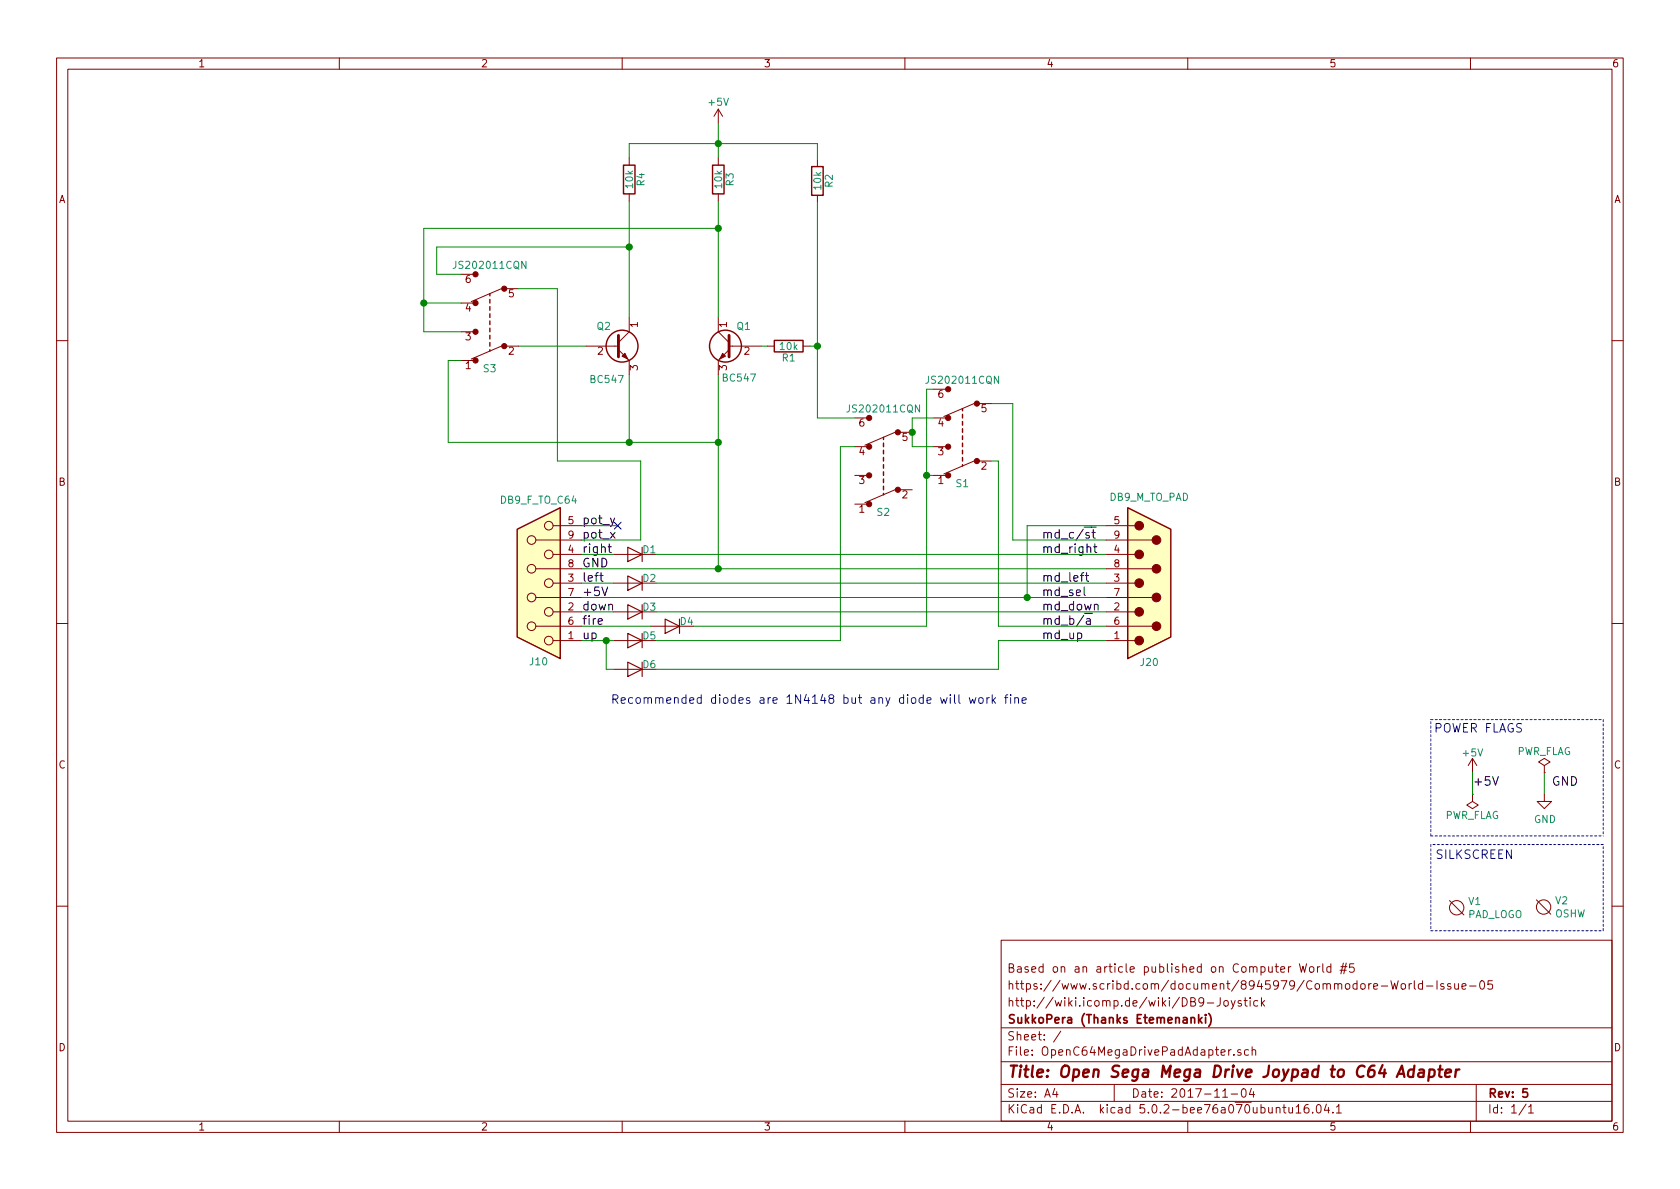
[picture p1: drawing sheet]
<svg xmlns="http://www.w3.org/2000/svg" width="297mm" height="210mm" viewBox="0 0 297 210" stroke-linecap="round" stroke-linejoin="round" font-family="sans-serif">
<g fill="none" stroke="#840000" stroke-width=".18">
<path d="M10 10.3h277v189.9h-277zM12 12.2h273v186.1h-273zM60 10.3v1.9M110 10.3v1.9M127 19.3l-.8 1.3M127 19.3v2.5M127 19.3l.8 1.3M160 10.3v1.9M210 10.3v1.9M260 10.3v1.9M111.3 27.9v1.3M111.3 34.3v1.3"/>
<path d="M127 27.9v1.3M127 34.3v1.3M144.5 28.2v1.3M144.5 34.5v1.3M81.5 58.7h2.6M81.5 53.6h2.6M81.5 48.5h2.6M88.6 51l-5.3 2.3M89.2 51h2.5M111.3 56.1v2.6l-2 1.9M127 56.1v2.6l1.9 1.9M10 60.2h2"/>
<path d="M81.5 63.7h2.6M88.6 61.2l-5.3 2.3M89.2 61.2h2.5M103.6 61.2h5.7M109.3 61.8l2 1.9v2.6M128.9 61.8l-1.9 1.9v2.6M128.9 61.2h5.7M135.6 61.2h1.3M142 61.2h1.3M151.1 79h2.6M151.1 73.9h2.6M158.2 76.4l-5.3 2.3"/>
<path d="M158.7 76.4h2.6M165.1 79h2.5M165.1 73.9h2.5M165.1 68.8h2.5M172.2 71.4l-5.3 2.3M172.7 71.4h2.6M285 60.2h2M94.7 95.5h8.2M97.8 98h5.1M97.8 93h5.1M108.5 98h5M151.1 84.1h2.6"/>
<path d="M151.1 89.1h2.6M158.2 86.6l-5.3 2.3M158.7 86.6h2.6M165.1 84.1h2.5M172.2 81.5l-5.3 2.3M172.7 81.5h2.6M195.6 98h5.1M195.6 93h5.1M195.6 95.5h8.1M10 110.3h2M94.7 110.7h8.2M94.7 100.6h8.2"/>
<path d="M94.7 105.7h8.2M97.8 113.3h5.1M97.8 108.2h5.1M97.8 103.1h5.1M108.5 113.3h5M108.5 108.2h5M108.5 103.1h5M108.5 118.4h5M115.1 110.7h5M195.6 113.3h5.1M195.6 108.2h5.1M195.6 103.1h5.1"/>
<path d="M195.6 110.7h8.1M195.6 100.6h8.1M195.6 105.7h8.1M285 110.3h2M260.3 134.1l-.7 1.3M260.3 134.1v2.5M260.3 134.1l.8 1.3M273 135.4l1.1-.7-1.1-.6-1 .6 1 .7v1.2M273 136.6h.1M256.3 159.3l2.5 2.5M260.3 140.5v1.2l1.1 .7-1.1 .6-1-.6 1-.7M260.3 140.5h.1"/>
<path d="M271.7 159.1l2.5 2.6M273 140.5v1.2h1.3l-1.3 1.3-1.2-1.3h1.2M10 160.2h2M177 166.3h108v32h-108zM213.5 177.4h1.1M215.7 176.4v1.1a.48 .48 0 0 1-.5 .4M216.5 177.1l.2-.2 .4 .2 .1 .5-.2 .2-.3 .1-.2-.1zM217.7 176.9l.3 1M218.4 176.9l-.5 1.4-.2 .1M219.5 177l-.4-.1-.2 .2v.3l.6 .1v.3h-.6M220 176.9h.5M220.2 176.4v1.3l.3 .2"/>
<path d="M221 176.4v.2M221 176.9v1M222.4 177l-.5-.1-.2 .3v.6l.2 .1 .5-.1M223 176.4v1.5M223.2 177.4l.4 .5M223.6 176.9l-.6 .6M227.8 170.9v1M228.2 170.9l-.3 .1-.1 .2M229.7 170.4l.4 1.5 .3-1 .3 1 .3-1.5M231.6 171.1l.2-.2 .4 .2v.7l-.2 .1-.4-.1zM232.9 170.9v1M233.4 170.9l-.5 .3"/>
<path d="M233.9 170.4v1.3l.2 .2M235.3 171l-.4-.1-.3 .3v.6l.3 .1h.4M235.3 170.4v1.5M236.9 171.6h1.1M237.1 170.9h1.1M237.5 170.3l-.4 1.9M238 170.3l-.4 1.9M239.4 170.4h-.7l-.1 .7 .2-.1 .5 .1 .1 .2v.5l-.3 .1-.5-.1M245.9 173.4l.4 1.5 .3-1 .3 1 .3-1.5M247.8 174.1l.2-.2 .4 .2v.7l-.2 .1-.4-.1zM249.1 173.9v1M249.6 173.9l-.3 .1-.2 .2"/>
<path d="M250.1 173.4v1.3l.2 .2M251.5 174l-.4-.1-.3 .3 .1 .6 .2 .1 .4-.1M251.5 173.4v1.5M252.2 174.4h1.2M254.1 173.4v1.5M255.3 174l-.4-.1-.2 .2 .1 .3 .5 .1v.3h-.6M256.5 174l-.4-.1-.2 .2 .1 .3 .5 .1v.3h-.6M257.2 173.9v.8a.39 .39 0 0 0 .7 .1M257.9 173.9v1M258.5 174.4l.7-.1-.1-.3-.4-.1-.2 .2 .1 .7h.5M259.8 174.4h1.2M261.8 173.5l.3-.1a.94 .94 0 0 1 0 1.5 .8 .8 0 0 1-.6-.6 .8 .8 0 0 1 .3-.8z"/>
<path d="M263.9 173.4h-.8v.7l.2-.1 .5 .1 .1 .2v.5l-.3 .1-.5-.1M285 160.2h2M60 198.3v1.9M110 198.3v1.9M160 198.3v1.9M177 194.8h108M177 191.8h108M177 187.8h108M177 181.8h108M186.5 192.5l-.4 1h1M186.8 193v1M187.6 182.3l-1.3 2"/>
<path d="M197 191.8v3M210 198.3v1.9M216.2 194h.8M217.2 185.6v1M217.7 185.6l-.5 .3M217.7 193.5h1.1M218.2 186.5v.1M219.4 185.7l-.4-.1-.2 .2 .1 .2 .5 .2v.3h-.6M219.6 192.7l.4-.2a.94 .94 0 0 1 0 1.5 .82 .82 0 0 1-.4-1.3zM220.8 185.7l-.5-.1-.3 .3 .1 .6 .2 .1 .5-.1M221.3 192.5l-.4 1h.9M221.4 185.7l.2-.1 .3 .1 .1 .9"/>
<path d="M221.4 185.1v1.5M221.6 193v1M226.8 195.8h.6M227 195.3v1.3l.4 .2M227.9 195.8v.9l.4 .1 .2-.1M228.5 195.8v1M229.2 195.8l.4-.5v1.5M229.2 196.8h.8M231.3 195.3a.62 .62 0 0 0-.7 .7l.1 .7 .2 .1 .5-.1v-.5l-.1-.2-.4-.1-.3 .3M232.1 196.7v.1M232.9 195.5l.3-.2a.94 .94 0 0 1 0 1.5l-.4-.3-.1-.6zM234.5 195.2l-.3 1.1h.9"/>
<path d="M234.9 195.8v1M235.7 196.7v.1M236.3 195.8l.4-.5v1.5M236.3 196.8h.9M260 198.3v1.9M261 191.8v6.5M269.8 195.2l-1.2 2M270.3 195.8l.4-.5v1.5M270.3 196.8h.8"/>
<circle cx="94" cy="95.5" r=".76"/>
<circle cx="97" cy="93" r=".76"/>
<circle cx="97" cy="98" r=".76"/>
<circle cx="94" cy="105.7" r=".76"/>
<circle cx="94" cy="110.7" r=".76"/>
<circle cx="94" cy="100.6" r=".76"/>
<circle cx="97" cy="103.1" r=".76"/>
<circle cx="97" cy="113.3" r=".76"/>
<circle cx="97" cy="108.2" r=".76"/>
<circle cx="257.6" cy="160.5" r="1.27"/>
<circle cx="272.9" cy="160.4" r="1.27"/>
</g>
<path d="M211.9 179.4v1.5M212.5 179.9l-.6 .6M213.2 179.4v.2M213.2 179.9v1M213.7 179.2a1.71 1.71 0 0 1 0 2.3M210.6 180.1l.2-.2 .4 .1v.9M212.1 180.4l.4 .5M270 192.5h-.7l-.1 .7 .3-.1 .5 .1 .1 .2-.1 .5-.2 .1-.6-.1" fill="none" stroke="#840000" stroke-width=".3"/>
<path d="M247 190.4l.9-2 .4 2M250 189.2a.68 .68 0 0 0-1 .3l-.1 .6 .2 .2 .2 .1 .6-.1M250.1 188.4l-.3 2M251 189.2h.7v1.2M251.8 189.6l-.7 .1a.4 .4 0 0 0-.4 .3 .4 .4 0 0 0 .3 .4l.7-.1M252.8 189.2a.68 .68 0 0 1 .8 .1v.8a.66 .66 0 0 1-1 .2M252.8 189.1l-.3 2M254.3 189.1h.8M254.7 188.4l-.2 1.8v.1l.4 .1M255.5 189.8l1-.2v-.4h-.8l-.2 1 .3 .2 .5-.1M257.5 189.1l-.2 1.3M258 189.1a.55 .55 0 0 0-.6 .4" fill="none" stroke="#840000" stroke-width=".41"/>
<path d="M111 96.8l2.5 1.2-2.5 1.3zM113.5 96.8v2.5M111 112l2.5 1.3-2.5 1.2zM111 106.9l2.5 1.3-2.5 1.3zM111 101.8l2.5 1.3-2.5 1.3zM111 117.1l2.5 1.3-2.5 1.2zM113.5 101.8v2.6M113.5 106.9v2.6M113.5 112v2.5M113.5 117.1v2.5M117.6 109.5l2.5 1.2-2.5 1.3zM120.1 109.5v2.5" fill="none" stroke="#840000" stroke-width=".2"/>
<g fill="none" stroke="#000" stroke-width=".18">
<path d="M107.5 96.7h.6M107.7 96.2v1.3l.4 .2M191.7 93.2h2.1M192.6 94.2a.37 .37 0 0 0-.6 .2v.2l.6 .3-.2 .3-.4-.1M193.1 94.2h.5M193.3 93.6v1.3l.3 .3M193.4 96.7h.5M193.6 96.2v1.3l.3 .2M105.8 109.9l.7-.2-.1-.2-.4-.1-.2 .2v.7h.6M106 101.8h.6M106.3 101.3v1.3l.3 .2M106.4 103.8l.5 1.5 .5-1.5"/>
<path d="M191.7 103.8v1.3l.2 .2M191.9 101.8h.6M192.1 101.3v1.3l.4 .2M192.1 109.5h.6l.1 .9M192.8 109.7l-.5 .1a.3 .3 0 0 0-.3 .3 .3 .3 0 0 0 .3 .3l.5-.1M193.5 107l.1-.1a.37 .37 0 0 1 .6 .2v.8M263.9 137.3l.5 1.6 .5-1.6"/>
</g>
<g fill="#ffffc2" stroke="#ffffc2" stroke-width=".18">
<path d="M91.4 93.6l7.7-3.8v26.7l-7.7-3.9z"/>
<path d="M199.4 89.8l7.6 3.8v19l-7.6 3.9z"/>
</g>
<g fill="none" stroke="#840000" stroke-width=".25">
<path d="M110.2 29.2h2.1v5.1h-2.1zM126 29.2h2v5.1h-2zM143.5 29.5h2v5h-2zM86.6 51.9v.4M86.6 53v.6M86.6 54.2v.7M86.6 55.5v.6M86.6 56.8v.6M86.6 58v.7M86.6 59.3v.6M86.6 60.6v.6M86.6 61.8v.3"/>
<path d="M136.9 60.2h5.1v2h-5.1zM156.2 77.3v.4M156.2 78.4v.6M156.2 79.6v.7M170.2 72.3v.3M170.2 73.3v.6M170.2 74.5v.7M170.2 75.8v.6M170.2 77.1v.6M170.2 78.4v.6M170.2 79.6v.7M91.4 93.6l7.7-3.8v26.7l-7.7-3.9z"/>
<path d="M156.2 80.9v.6M156.2 82.2v.6M156.2 83.4v.7M156.2 84.7v.6M156.2 86v.6M156.2 87.2v.3M170.2 80.9v.6M170.2 82.2v.2M199.4 89.8l7.6 3.8v19l-7.6 3.9z"/>
<circle cx="110" cy="61.2" r="2.82"/>
<circle cx="128.3" cy="61.2" r="2.82"/>
</g>
<g fill="#840000" stroke="#840000" stroke-width=".18">
<path d="M127.8 62.5l.5 .5-1 .5z"/>
<path d="M110.5 62.5l.5 1-1-.5z"/>
<circle cx="201.4" cy="113.3" r=".76"/>
<circle cx="201.4" cy="108.2" r=".76"/>
<circle cx="201.4" cy="103.1" r=".76"/>
<circle cx="201.4" cy="98" r=".76"/>
<circle cx="201.4" cy="93" r=".76"/>
<circle cx="204.5" cy="110.7" r=".76"/>
<circle cx="204.5" cy="105.7" r=".76"/>
<circle cx="204.5" cy="100.6" r=".76"/>
<circle cx="204.5" cy="95.5" r=".76"/>
<circle cx="172.7" cy="71.4" r=".46"/>
<circle cx="172.7" cy="81.5" r=".46"/>
<circle cx="167.6" cy="68.8" r=".46"/>
<circle cx="167.6" cy="73.9" r=".46"/>
<circle cx="167.6" cy="79" r=".46"/>
<circle cx="167.6" cy="84.1" r=".46"/>
<circle cx="158.7" cy="76.4" r=".46"/>
<circle cx="158.7" cy="86.6" r=".46"/>
<circle cx="153.7" cy="73.9" r=".46"/>
<circle cx="153.7" cy="79" r=".46"/>
<circle cx="153.7" cy="84.1" r=".46"/>
<circle cx="153.7" cy="89.1" r=".46"/>
<circle cx="89.2" cy="51" r=".46"/>
<circle cx="89.2" cy="61.2" r=".46"/>
<circle cx="84.1" cy="48.5" r=".46"/>
<circle cx="84.1" cy="53.6" r=".46"/>
<circle cx="84.1" cy="58.7" r=".46"/>
<circle cx="84.1" cy="63.7" r=".46"/>
</g>
<g fill="none" stroke="#0000c2" stroke-width=".18">
<path d="M168 122.9v.1M168 123.4v1M168.8 122.9v1.2l.2 .3M169.5 122.9v1.2l.3 .3M171.4 123.4l.3 1 .3-.8 .2 .8 .3-1M173.1 123.5l.2-.1 .5 .1v.6l-.1 .2-.4 .1-.2-.2zM174.5 123.4v1M174.9 123.4h-.3l-.1 .2M175.4 122.9v1.5M175.6 123.8l.4 .6M176 123.4l-.6 .5M177.6 123.4h.6"/>
<path d="M178.2 122.9l-.4 .2v1.3M178.7 122.9v.1M178.7 123.4v1M179.4 123.5l.2-.1h.4l.1 1M179.4 123.4v1M180.7 123.9l.8-.2-.1-.3h-.5l-.2 .2 .1 .7h.6"/>
</g>
<path d="M109.3 59.3v3.8M128.9 59.3v3.8" fill="none" stroke="#840000" stroke-width=".51"/>
<g fill="none" stroke="#008400" stroke-width=".18">
<path d="M111.3 27.9v-2.5h33.2v2.8M111.3 35.6v20.5M127 21.8v6.1M127 35.6v20.5M144.5 35.8v38.1h6.6M74.9 53.6h6.6M91.7 51h6.9v30.5h14.7v14h-10.4M111.3 43.7h-34.1v4.8h4.3M127 40.4h-52.1v18.3h6.6M81.5 63.7h-2.3v14.5h47.8M91.7 61.2h11.9M111.3 66.3v11.9"/>
<path d="M127 66.3v34.3M134.6 61.2h1M143.3 61.2h1.2M151.1 79h-2.5v34.3h-32.5M165.1 68.8h-1.3v41.9h-41.1M165.1 73.9h-3.8v5.1h3.8M175.3 71.4h3.8v24.1h16.5M102.9 98h5.6M102.9 93h6.3M116.1 98h79.5M163.8 84.1h1.3M175.3 81.5h1.2v29.2h19.1"/>
<path d="M195.6 93h-14v12.7M102.9 103.1h5.6M102.9 108.2h5.6M102.9 110.7h12.2M102.9 105.7h92.7M102.9 113.3h5.6M102.9 100.6h92.7M107.2 113.3v5.1h1.3M116.1 103.1h79.5M116.1 108.2h79.5M195.6 113.3h-19.1v5.1h-60.4M260.3 136.6v3.9"/>
<path d="M273 136.6v3.9"/>
</g>
<path d="M108.6 92.3l1.2 1.3M109.8 92.3l-1.2 1.3" fill="none" stroke="#000084" stroke-width=".18"/>
<g fill="#008400" stroke="#008400" stroke-width=".25">
<circle cx="163.8" cy="84.1" r=".51"/>
<circle cx="161.3" cy="76.4" r=".51"/>
<circle cx="127" cy="25.4" r=".51"/>
<circle cx="111.3" cy="43.7" r=".51"/>
<circle cx="127" cy="40.4" r=".51"/>
<circle cx="111.3" cy="78.2" r=".51"/>
<circle cx="74.9" cy="53.6" r=".51"/>
<circle cx="144.5" cy="61.2" r=".51"/>
<circle cx="107.2" cy="113.3" r=".51"/>
<circle cx="127" cy="78.2" r=".51"/>
<circle cx="127" cy="100.6" r=".51"/>
<circle cx="181.6" cy="105.7" r=".51"/>
</g>
<path d="M253 127.2h30.5M283.5 127.2v20.6M253 149.3v15.3M253 147.8v-20.6M253 147.8h30.5M283.5 149.3h-30.5M253 164.6h30.5M283.5 164.6v-15.3" fill="none" stroke="#0000c2" stroke-width=".18" stroke-dasharray=".4 .4"/>
<text font-size="2.8" fill="#840000" x="178" y="190.5">Title: Open Sega Mega Drive Joypad to C64 Adapter</text>
<g font-size="2.1">
<text x="102.9" y="92.7">pot_y</text>
<text x="102.9" y="95.2">pot_x</text>
<text x="184.1" y="95.2">md_c/st</text>
<text x="102.9" y="97.8">right</text>
<text x="102.9" y="100.3">GND</text>
<text x="184.1" y="97.8">md_right</text>
<text x="102.9" y="102.9">left</text>
<text x="102.9" y="107.9">down</text>
<text x="102.9" y="105.4">+5V</text>
<text x="184.1" y="107.9">md_down</text>
<text x="184.1" y="102.9">md_left</text>
<text x="184.1" y="105.4">md_sel</text>
<text x="102.9" y="113">up</text>
<text x="102.9" y="110.5">fire</text>
<text x="184.1" y="113">md_up</text>
<text x="184.1" y="110.5">md_b/a</text>
<text x="260.3" y="138.9">+5V</text>
<text x="274.3" y="138.9">GND</text>
</g>
<g font-size="2.1" fill="#0000c2">
<text x="107.9" y="124.5">Recommended diodes are 1N4148 but any diode will work fine</text>
<text x="253.5" y="129.5">POWER FLAGS</text>
<text x="253.7" y="151.9">SILKSCREEN</text>
</g>
<g font-size="2.1" fill="#840000">
<text x="178" y="172">Based on an article published on Computer World #5</text>
<text x="178" y="178">http://wiki.icomp.de/wiki/DB9-Joystick</text>
<text x="178" y="175">https://www.scribd.com/document/8945979/Commodore-World-Issue-05</text>
<text x="178" y="184">Sheet: /</text>
<text x="178" y="181">SukkoPera (Thanks Etemenanki)</text>
<text x="178" y="186.7">File: OpenC64MegaDrivePadAdapter.sch</text>
<text x="178" y="196.9">KiCad E.D.A. kicad 5.0.2-bee76a070ubuntu16.04.1</text>
<text x="178" y="194.1">Size: A4</text>
<text x="200" y="194.1">Date: 2017-11-04</text>
<text x="263" y="194.1">Rev: 5</text>
<text x="263" y="196.9">Id: 1/1</text>
</g>
<g font-size="1.8" fill="#840000">
<text x="35" y="11.9">1</text>
<text x="85" y="11.9">2</text>
<text x="135" y="11.9">3</text>
<text x="185" y="11.9">4</text>
<text x="235" y="11.9">5</text>
<text x="285" y="11.9">6</text>
<text x="10.4" y="35.9">A</text>
<text x="285.4" y="35.9">A</text>
<text x="82.3" y="50">6</text>
<text x="89.9" y="52.6">5</text>
<text x="82.3" y="55.1">4</text>
<text x="112.8" y="57.9" transform="rotate(-90 112.8 57.9)">1</text>
<text x="128.5" y="57.9" transform="rotate(-90 128.5 57.9)">1</text>
<text x="82.3" y="65.3">1</text>
<text x="82.3" y="60.2">3</text>
<text x="89.9" y="62.7">2</text>
<text x="105.7" y="62.7">2</text>
<text x="112.8" y="65.5" transform="rotate(-90 112.8 65.5)">3</text>
<text x="128.5" y="65.5" transform="rotate(-90 128.5 65.5)">3</text>
<text x="131.6" y="62.7">2</text>
<text x="165.9" y="70.4">6</text>
<text x="151.9" y="75.4">6</text>
<text x="159.5" y="78">5</text>
<text x="165.9" y="75.4">4</text>
<text x="173.5" y="72.9">5</text>
<text x="151.9" y="80.5">4</text>
<text x="165.9" y="80.5">3</text>
<text x="173.5" y="83.1">2</text>
<text x="10.4" y="85.9">B</text>
<text x="151.9" y="85.6">3</text>
<text x="159.5" y="88.1">2</text>
<text x="165.9" y="85.6">1</text>
<text x="285.4" y="85.9">B</text>
<text x="100.5" y="92.7">5</text>
<text x="100.5" y="95.2">9</text>
<text x="151.9" y="90.7">1</text>
<text x="197" y="92.7">5</text>
<text x="197" y="95.2">9</text>
<text x="100.5" y="97.8">4</text>
<text x="100.5" y="100.3">8</text>
<text x="197" y="97.8">4</text>
<text x="197" y="100.3">8</text>
<text x="100.5" y="107.9">2</text>
<text x="100.5" y="102.9">3</text>
<text x="100.5" y="105.4">7</text>
<text x="197" y="107.9">2</text>
<text x="197" y="102.9">3</text>
<text x="197" y="105.4">7</text>
<text x="100.5" y="113">1</text>
<text x="100.5" y="110.5">6</text>
<text x="197" y="113">1</text>
<text x="197" y="110.5">6</text>
<text x="10.4" y="135.9">C</text>
<text x="285.4" y="135.9">C</text>
<text x="10.4" y="185.9">D</text>
<text x="285.4" y="185.9">D</text>
<text x="35" y="199.9">1</text>
<text x="85" y="199.9">2</text>
<text x="135" y="199.9">3</text>
<text x="185" y="199.9">4</text>
<text x="235" y="199.9">5</text>
<text x="285" y="199.9">6</text>
</g>
<g font-size="1.8" fill="#008484">
<text x="125.4" y="18.7">+5V</text>
<text x="111.9" y="33.2" transform="rotate(-90 111.9 33.2)">10k</text>
<text x="114" y="32.9" transform="rotate(-90 114 32.9)">R4</text>
<text x="127.7" y="33.2" transform="rotate(-90 127.7 33.2)">10k</text>
<text x="129.7" y="32.9" transform="rotate(-90 129.7 32.9)">R3</text>
<text x="145.2" y="33.5" transform="rotate(-90 145.2 33.5)">10k</text>
<text x="147.2" y="33.1" transform="rotate(-90 147.2 33.1)">R2</text>
<text x="80.6" y="47.5">JS202011CQN</text>
<text x="105.6" y="58.3">Q2</text>
<text x="130.3" y="58.3">Q1</text>
<text x="85.5" y="65.8">S3</text>
<text x="138" y="61.9">10k</text>
<text x="138.3" y="63.9">R1</text>
<text x="104.5" y="67.7">BC547</text>
<text x="127.9" y="67.5">BC547</text>
<text x="164.2" y="67.9">JS202011CQN</text>
<text x="150.2" y="72.9">JS202011CQN</text>
<text x="88.6" y="89.1">DB9_F_TO_C64</text>
<text x="169.1" y="86.2">S1</text>
<text x="196.1" y="88.6">DB9_M_TO_PAD</text>
<text x="155.1" y="91.2">S2</text>
<text x="113.7" y="97.8">D1</text>
<text x="113.7" y="108">D3</text>
<text x="113.7" y="102.9">D2</text>
<text x="113.7" y="113.1">D5</text>
<text x="120.3" y="110.5">D4</text>
<text x="93.8" y="117.6">J10</text>
<text x="113.7" y="118.2">D6</text>
<text x="201.7" y="117.8">J20</text>
<text x="258.7" y="133.8">+5V</text>
<text x="268.1" y="133.5">PWR_FLAG</text>
<text x="255.4" y="144.8">PWR_FLAG</text>
<text x="271.2" y="145.5">GND</text>
<text x="259.7" y="160">V1</text>
<text x="275.1" y="159.9">V2</text>
<text x="259.4" y="162.4">PAD_LOGO</text>
<text x="274.9" y="162.2">OSHW</text>
</g>
</svg>
